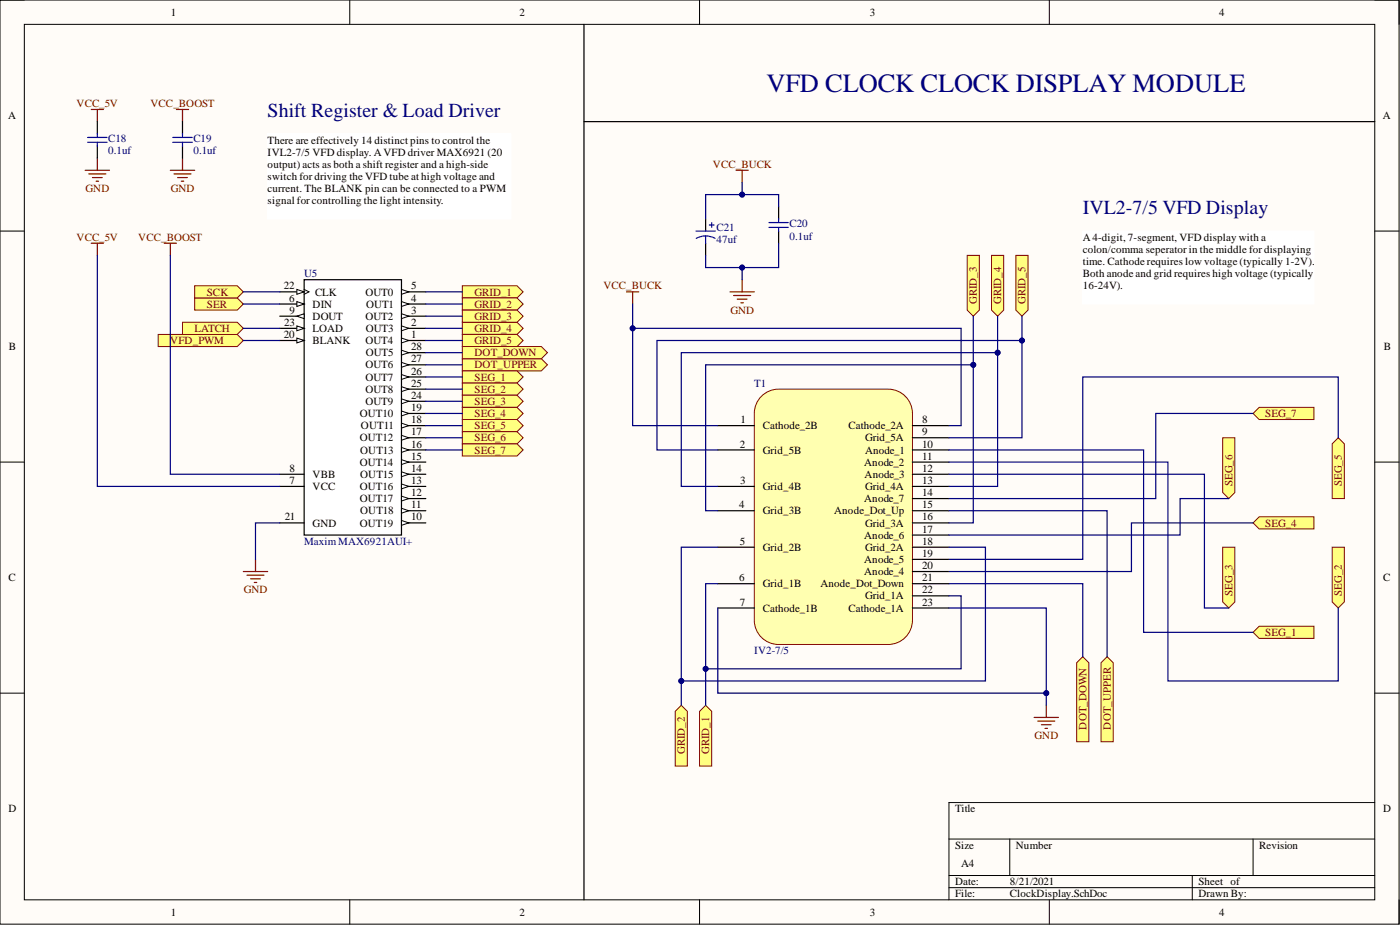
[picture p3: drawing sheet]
<svg xmlns="http://www.w3.org/2000/svg" width="292mm" height="193mm" viewBox="0 0 292 193" stroke-linecap="round" stroke-linejoin="round" font-family="sans-serif">
<path d="M0 0h291.9v192.8h-291.9z" fill-rule="evenodd" fill="#fffcf8"/>
<path d="M0 0h291.9v192.8h-291.9z" fill="none" stroke="#000" stroke-width=".21"/>
<path d="M5.1 5.1h281.7v182.6h-281.7z" fill-rule="evenodd" fill="#fffcf8"/>
<g fill="none" stroke="#000" stroke-width=".21">
<path d="M0 0h5.1M5.1 5.1h281.7v182.6h-281.7zM73 0v5.1M146 0v5.1M218.9 0v5.1M286.8 0h5.1v5.1M0 48.2h5.1M286.8 48.2h5.1M0 96.4h5.1M286.8 96.4h5.1M0 144.6h5.1M286.8 144.6h5.1"/>
<path d="M198 175h88.8M210.7 175v7.6M261.4 175v7.6M286.8 167.4h-88.8v20.3M73 187.7v5.1M146 187.7v5.1M198 182.6h88.8M198 185.2h88.8M218.9 187.7v5.1M248.8 182.6v5.1M291.9 187.7v5.1"/>
</g>
<path d="M261.4 131.9l1.3-1.3h11.4v2.6h-11.4z" fill-rule="evenodd" fill="#ffff80"/>
<path d="M261.4 131.9l1.3-1.3h11.4v2.6h-11.4z" fill="none" stroke="#800000" stroke-width=".21"/>
<path d="M277.9 114.2h2.6v11.4l-1.3 1.2-1.3-1.2z" fill-rule="evenodd" fill="#ffff80"/>
<path d="M277.9 114.2h2.6v11.4l-1.3 1.2-1.3-1.2z" fill="none" stroke="#800000" stroke-width=".21"/>
<path d="M255.1 114.2h2.5v11.4l-1.2 1.2-1.3-1.2z" fill-rule="evenodd" fill="#ffff80"/>
<path d="M255.1 114.2h2.5v11.4l-1.2 1.2-1.3-1.2z" fill="none" stroke="#800000" stroke-width=".21"/>
<path d="M261.4 109.1l1.3-1.3h11.4v2.6h-11.4z" fill-rule="evenodd" fill="#ffff80"/>
<path d="M261.4 109.1l1.3-1.3h11.4v2.6h-11.4z" fill="none" stroke="#800000" stroke-width=".21"/>
<path d="M277.9 92.6l1.3-1.3 1.3 1.3v11.4h-2.6z" fill-rule="evenodd" fill="#ffff80"/>
<path d="M277.9 92.6l1.3-1.3 1.3 1.3v11.4h-2.6z" fill="none" stroke="#800000" stroke-width=".21"/>
<path d="M255.1 91.3h2.5v11.4l-1.2 1.3-1.3-1.3z" fill-rule="evenodd" fill="#ffff80"/>
<path d="M255.1 91.3h2.5v11.4l-1.2 1.3-1.3-1.3z" fill="none" stroke="#800000" stroke-width=".21"/>
<path d="M261.4 86.3l1.3-1.3h11.4v2.5h-11.4z" fill-rule="evenodd" fill="#ffff80"/>
<path d="M261.4 86.3l1.3-1.3h11.4v2.5h-11.4z" fill="none" stroke="#800000" stroke-width=".21"/>
<path d="M229.7 138.3l1.3-1.3 1.3 1.3v16.4h-2.6z" fill-rule="evenodd" fill="#ffff80"/>
<path d="M229.7 138.3l1.3-1.3 1.3 1.3v16.4h-2.6z" fill="none" stroke="#800000" stroke-width=".21"/>
<path d="M224.6 138.3l1.3-1.3 1.3 1.3v16.4h-2.6z" fill-rule="evenodd" fill="#ffff80"/>
<path d="M224.6 138.3l1.3-1.3 1.3 1.3v16.4h-2.6z" fill="none" stroke="#800000" stroke-width=".21"/>
<path d="M130.7 60.9h2.6M132 60.9v2.5M215.8 149.7h5M216.5 150.4h3.6M217.3 151.2h2M218 152h.6M218.3 147.1v2.6" fill="none" stroke="#800000" stroke-width=".25"/>
<path d="M146 148.4l1.2-1.3 1.3 1.3v11.4h-2.5z" fill-rule="evenodd" fill="#ffff80"/>
<path d="M146 148.4l1.2-1.3 1.3 1.3v11.4h-2.5z" fill="none" stroke="#800000" stroke-width=".21"/>
<path d="M140.9 148.4l1.2-1.3 1.3 1.3v11.4h-2.5z" fill-rule="evenodd" fill="#ffff80"/>
<path d="M140.9 148.4l1.2-1.3 1.3 1.3v11.4h-2.5z" fill="none" stroke="#800000" stroke-width=".21"/>
<path d="M206.9 53.3h2.5v11.4l-1.3 1.3-1.2-1.3z" fill-rule="evenodd" fill="#ffff80"/>
<path d="M206.9 53.3h2.5v11.4l-1.3 1.3-1.2-1.3z" fill="none" stroke="#800000" stroke-width=".21"/>
<path d="M201.8 53.3h2.5v11.4l-1.2 1.3-1.3-1.3z" fill-rule="evenodd" fill="#ffff80"/>
<path d="M201.8 53.3h2.5v11.4l-1.2 1.3-1.3-1.3z" fill="none" stroke="#800000" stroke-width=".21"/>
<path d="M212 53.3h2.5v11.4l-1.3 1.3-1.2-1.3z" fill-rule="evenodd" fill="#ffff80"/>
<path d="M212 53.3h2.5v11.4l-1.3 1.3-1.2-1.3z" fill="none" stroke="#800000" stroke-width=".21"/>
<g fill="none" stroke="#800000" stroke-width=".25">
<path d="M17.8 35.5h5M18.5 36.3h3.6M19 22.8h2.6M19.3 37h2M20.1 37.8h.5M20.3 22.8v2.6M20.3 33v2.5M35.5 35.5h5.1M36.3 36.3h3.6M36.8 22.8h2.5M37.1 37h2M37.8 37.8h.5"/>
<path d="M38.1 22.8v2.6M38.1 33v2.5M153.6 35.5h2.5M154.8 35.5v2.6M154.8 58.4v2.5M152.3 60.9h5.1M153.1 61.6h3.5M153.8 62.4h2.1M154.6 63.2h.5"/>
</g>
<path d="M55.8 27.9h50.8v17.8h-50.8z" fill-rule="evenodd" fill="#fff"/>
<path d="M55.8 27.9h50.8v17.8h-50.8z" fill="none" stroke="#fff" stroke-width=".21"/>
<path d="M225.9 48.2h48.2v15.2h-48.2z" fill-rule="evenodd" fill="#fff"/>
<path d="M225.9 48.2h48.2v15.2h-48.2z" fill="none" stroke="#fff" stroke-width=".21"/>
<path d="M121.8 5.1v182.6M121.8 25.4h165" fill="none" stroke="#000" stroke-width=".25"/>
<path d="M19 50.7h2.6M20.3 50.7v2.6M34.3 50.7h2.5M35.5 50.7v2.6M50.8 119.2h5M51.5 120h3.6M53.3 116.7v2.5M52.3 120.8h2M53.1 121.5h.5" fill="none" stroke="#800000" stroke-width=".25"/>
<path d="M96.5 59.6h11.4l1.2 1.3-1.2 1.3h-11.4z" fill-rule="evenodd" fill="#ffff80"/>
<path d="M96.5 59.6h11.4l1.2 1.3-1.2 1.3h-11.4z" fill="none" stroke="#800000" stroke-width=".21"/>
<path d="M96.5 62.2h11.4l1.2 1.2-1.2 1.3h-11.4z" fill-rule="evenodd" fill="#ffff80"/>
<path d="M96.5 62.2h11.4l1.2 1.2-1.2 1.3h-11.4z" fill="none" stroke="#800000" stroke-width=".21"/>
<path d="M96.5 67.2h11.4l1.2 1.3-1.2 1.3h-11.4z" fill-rule="evenodd" fill="#ffff80"/>
<path d="M96.5 67.2h11.4l1.2 1.3-1.2 1.3h-11.4z" fill="none" stroke="#800000" stroke-width=".21"/>
<path d="M96.5 64.7h11.4l1.2 1.3-1.2 1.2h-11.4z" fill-rule="evenodd" fill="#ffff80"/>
<path d="M96.5 64.7h11.4l1.2 1.3-1.2 1.2h-11.4z" fill="none" stroke="#800000" stroke-width=".21"/>
<path d="M96.5 69.8h11.4l1.2 1.2-1.2 1.3h-11.4z" fill-rule="evenodd" fill="#ffff80"/>
<path d="M96.5 69.8h11.4l1.2 1.2-1.2 1.3h-11.4z" fill="none" stroke="#800000" stroke-width=".21"/>
<path d="M96.5 74.8h16.5l1.2 1.3-1.2 1.3h-16.5z" fill-rule="evenodd" fill="#ffff80"/>
<path d="M96.5 74.8h16.5l1.2 1.3-1.2 1.3h-16.5z" fill="none" stroke="#800000" stroke-width=".21"/>
<path d="M96.5 72.3h16.5l1.2 1.3-1.2 1.2h-16.5z" fill-rule="evenodd" fill="#ffff80"/>
<path d="M96.5 72.3h16.5l1.2 1.3-1.2 1.2h-16.5z" fill="none" stroke="#800000" stroke-width=".21"/>
<path d="M96.5 77.4h11.4l1.2 1.2-1.2 1.3h-11.4z" fill-rule="evenodd" fill="#ffff80"/>
<path d="M96.5 77.4h11.4l1.2 1.2-1.2 1.3h-11.4z" fill="none" stroke="#800000" stroke-width=".21"/>
<path d="M96.5 79.9h11.4l1.2 1.3-1.2 1.2h-11.4z" fill-rule="evenodd" fill="#ffff80"/>
<path d="M96.5 79.9h11.4l1.2 1.3-1.2 1.2h-11.4z" fill="none" stroke="#800000" stroke-width=".21"/>
<path d="M96.5 82.4h11.4l1.2 1.3-1.2 1.3h-11.4z" fill-rule="evenodd" fill="#ffff80"/>
<path d="M96.5 82.4h11.4l1.2 1.3-1.2 1.3h-11.4z" fill="none" stroke="#800000" stroke-width=".21"/>
<path d="M96.5 85h11.4l1.2 1.3-1.2 1.2h-11.4z" fill-rule="evenodd" fill="#ffff80"/>
<path d="M96.5 85h11.4l1.2 1.3-1.2 1.2h-11.4z" fill="none" stroke="#800000" stroke-width=".21"/>
<path d="M96.5 87.5h11.4l1.2 1.3-1.2 1.3h-11.4z" fill-rule="evenodd" fill="#ffff80"/>
<path d="M96.5 87.5h11.4l1.2 1.3-1.2 1.3h-11.4z" fill="none" stroke="#800000" stroke-width=".21"/>
<path d="M96.5 90.1h11.4l1.2 1.2-1.2 1.3h-11.4z" fill-rule="evenodd" fill="#ffff80"/>
<path d="M96.5 90.1h11.4l1.2 1.2-1.2 1.3h-11.4z" fill="none" stroke="#800000" stroke-width=".21"/>
<path d="M96.5 92.6h11.4l1.2 1.3-1.2 1.2h-11.4z" fill-rule="evenodd" fill="#ffff80"/>
<path d="M96.5 92.6h11.4l1.2 1.3-1.2 1.2h-11.4z" fill="none" stroke="#800000" stroke-width=".21"/>
<path d="M40.6 62.2h8.9l1.3 1.2-1.3 1.3h-8.9z" fill-rule="evenodd" fill="#ffff80"/>
<path d="M40.6 62.2h8.9l1.3 1.2-1.3 1.3h-8.9z" fill="none" stroke="#800000" stroke-width=".21"/>
<path d="M40.6 59.6h8.9l1.3 1.3-1.3 1.3h-8.9z" fill-rule="evenodd" fill="#ffff80"/>
<path d="M40.6 59.6h8.9l1.3 1.3-1.3 1.3h-8.9z" fill="none" stroke="#800000" stroke-width=".21"/>
<path d="M33 69.8h16.5l1.3 1.2-1.3 1.3h-16.5z" fill-rule="evenodd" fill="#ffff80"/>
<path d="M33 69.8h16.5l1.3 1.2-1.3 1.3h-16.5z" fill="none" stroke="#800000" stroke-width=".21"/>
<path d="M20.3 25.4v2.5M20.3 30.4v2.6M38.1 25.4v2.5M38.1 30.4v2.6M147.2 45.7v2.5M147.2 50.7v2.6M162.5 43.1v2.6M162.5 48.2v2.5" fill="none" stroke="#000" stroke-width=".25"/>
<g fill="none" stroke="#00f" stroke-width=".25">
<path d="M18.3 28.7h4M18.3 29.7h4M20.3 27.9v.8M20.3 29.7v.7M36 28.7h4.1M36 29.7h4.1M38.1 27.9v.8M38.1 29.7v.7M145.2 48.2h4.1M147.2 49.2l.8 .1 1.2 .4M147.2 49.2l-.8 .1-1.1 .4M147.2 49.2v1.5"/>
<path d="M148 46.9h1M148.5 46.4v1M160.4 46.4h4.1M160.4 47.4h4.1M162.5 45.7v.7M162.5 47.4v.8"/>
</g>
<path d="M63.5 58.4h20.3v53.2h-20.3z" fill-rule="evenodd" fill="#fff"/>
<path d="M63.5 58.4h20.3v53.2h-20.3zM83.8 71h5" fill="none" stroke="#000" stroke-width=".25"/>
<path d="M83.8 70.5l1.5 .5-1.5 .5z" fill="#f8fcff"/>
<path d="M83.8 70.5l1.5 .5-1.5 .5z" fill="none" stroke="#000" stroke-width=".21"/>
<path d="M83.8 68.5h5" fill="none" stroke="#000" stroke-width=".25"/>
<path d="M83.8 68l1.5 .5-1.5 .5z" fill="#f8fcff"/>
<path d="M83.8 68l1.5 .5-1.5 .5z" fill="none" stroke="#000" stroke-width=".21"/>
<path d="M83.8 66h5" fill="none" stroke="#000" stroke-width=".25"/>
<path d="M83.8 65.5l1.5 .5-1.5 .5z" fill="#f8fcff"/>
<path d="M83.8 65.5l1.5 .5-1.5 .5z" fill="none" stroke="#000" stroke-width=".21"/>
<path d="M83.8 63.4h5" fill="none" stroke="#000" stroke-width=".25"/>
<path d="M83.8 62.9l1.5 .5-1.5 .5z" fill="#f8fcff"/>
<path d="M83.8 62.9l1.5 .5-1.5 .5z" fill="none" stroke="#000" stroke-width=".21"/>
<path d="M83.8 60.9h5" fill="none" stroke="#000" stroke-width=".25"/>
<path d="M83.8 60.4l1.5 .5-1.5 .5z" fill="#f8fcff"/>
<path d="M83.8 60.4l1.5 .5-1.5 .5z" fill="none" stroke="#000" stroke-width=".21"/>
<path d="M58.4 63.4h5.1" fill="none" stroke="#000" stroke-width=".25"/>
<path d="M61.9 62.9l1.6 .5-1.6 .5z" fill="#f8fcff"/>
<path d="M61.9 62.9l1.6 .5-1.6 .5z" fill="none" stroke="#000" stroke-width=".21"/>
<path d="M58.4 66h5.1M58.4 98.9h5.1M58.4 101.5h5.1" fill="none" stroke="#000" stroke-width=".25"/>
<path d="M61.9 66l1.6-.5v1z" fill="#f8fcff"/>
<path d="M61.9 66l1.6-.5v1z" fill="none" stroke="#000" stroke-width=".21"/>
<path d="M83.8 109.1h5" fill="none" stroke="#000" stroke-width=".25"/>
<path d="M83.8 108.6l1.5 .5-1.5 .5z" fill="#f8fcff"/>
<path d="M83.8 108.6l1.5 .5-1.5 .5z" fill="none" stroke="#000" stroke-width=".21"/>
<path d="M83.8 106.5h5" fill="none" stroke="#000" stroke-width=".25"/>
<path d="M83.8 106l1.5 .5-1.5 .6z" fill="#f8fcff"/>
<path d="M83.8 106l1.5 .5-1.5 .6z" fill="none" stroke="#000" stroke-width=".21"/>
<path d="M83.8 104h5" fill="none" stroke="#000" stroke-width=".25"/>
<path d="M83.8 103.5l1.5 .5-1.5 .5z" fill="#f8fcff"/>
<path d="M83.8 103.5l1.5 .5-1.5 .5z" fill="none" stroke="#000" stroke-width=".21"/>
<path d="M83.8 101.5h5" fill="none" stroke="#000" stroke-width=".25"/>
<path d="M83.8 101l1.5 .5-1.5 .5z" fill="#f8fcff"/>
<path d="M83.8 101l1.5 .5-1.5 .5z" fill="none" stroke="#000" stroke-width=".21"/>
<path d="M83.8 98.9h5" fill="none" stroke="#000" stroke-width=".25"/>
<path d="M83.8 98.4l1.5 .5-1.5 .5z" fill="#f8fcff"/>
<path d="M83.8 98.4l1.5 .5-1.5 .5z" fill="none" stroke="#000" stroke-width=".21"/>
<path d="M83.8 96.4h5" fill="none" stroke="#000" stroke-width=".25"/>
<path d="M83.8 95.9l1.5 .5-1.5 .5z" fill="#f8fcff"/>
<path d="M83.8 95.9l1.5 .5-1.5 .5z" fill="none" stroke="#000" stroke-width=".21"/>
<path d="M83.8 93.9h5" fill="none" stroke="#000" stroke-width=".25"/>
<path d="M83.8 93.4l1.5 .5-1.5 .5z" fill="#f8fcff"/>
<path d="M83.8 93.4l1.5 .5-1.5 .5z" fill="none" stroke="#000" stroke-width=".21"/>
<path d="M83.8 91.3h5" fill="none" stroke="#000" stroke-width=".25"/>
<path d="M83.8 90.8l1.5 .5-1.5 .5z" fill="#f8fcff"/>
<path d="M83.8 90.8l1.5 .5-1.5 .5z" fill="none" stroke="#000" stroke-width=".21"/>
<path d="M83.8 88.8h5" fill="none" stroke="#000" stroke-width=".25"/>
<path d="M83.8 88.3l1.5 .5-1.5 .5z" fill="#f8fcff"/>
<path d="M83.8 88.3l1.5 .5-1.5 .5z" fill="none" stroke="#000" stroke-width=".21"/>
<path d="M83.8 86.3h5" fill="none" stroke="#000" stroke-width=".25"/>
<path d="M83.8 85.7l1.5 .6-1.5 .5z" fill="#f8fcff"/>
<path d="M83.8 85.7l1.5 .6-1.5 .5z" fill="none" stroke="#000" stroke-width=".21"/>
<path d="M83.8 83.7h5" fill="none" stroke="#000" stroke-width=".25"/>
<path d="M83.8 83.2l1.5 .5-1.5 .5z" fill="#f8fcff"/>
<path d="M83.8 83.2l1.5 .5-1.5 .5z" fill="none" stroke="#000" stroke-width=".21"/>
<path d="M83.8 81.2h5" fill="none" stroke="#000" stroke-width=".25"/>
<path d="M83.8 80.7l1.5 .5-1.5 .5z" fill="#f8fcff"/>
<path d="M83.8 80.7l1.5 .5-1.5 .5z" fill="none" stroke="#000" stroke-width=".21"/>
<path d="M83.8 78.6h5" fill="none" stroke="#000" stroke-width=".25"/>
<path d="M83.8 78.1l1.5 .5-1.5 .6z" fill="#f8fcff"/>
<path d="M83.8 78.1l1.5 .5-1.5 .6z" fill="none" stroke="#000" stroke-width=".21"/>
<path d="M83.8 76.1h5" fill="none" stroke="#000" stroke-width=".25"/>
<path d="M83.8 75.6l1.5 .5-1.5 .5z" fill="#f8fcff"/>
<path d="M83.8 75.6l1.5 .5-1.5 .5z" fill="none" stroke="#000" stroke-width=".21"/>
<path d="M83.8 73.6h5" fill="none" stroke="#000" stroke-width=".25"/>
<path d="M83.8 73.1l1.5 .5-1.5 .5z" fill="#f8fcff"/>
<path d="M83.8 73.1l1.5 .5-1.5 .5z" fill="none" stroke="#000" stroke-width=".21"/>
<path d="M58.4 71h5.1" fill="none" stroke="#000" stroke-width=".25"/>
<path d="M61.9 70.5l1.6 .5-1.6 .5z" fill="#f8fcff"/>
<path d="M61.9 70.5l1.6 .5-1.6 .5z" fill="none" stroke="#000" stroke-width=".21"/>
<path d="M58.4 60.9h5.1M58.4 109.1h5.1" fill="none" stroke="#000" stroke-width=".25"/>
<path d="M61.9 60.4l1.6 .5-1.6 .5z" fill="#f8fcff"/>
<path d="M61.9 60.4l1.6 .5-1.6 .5zM63.5 60.4l1 .5-1 .5" fill="none" stroke="#000" stroke-width=".21"/>
<path d="M58.4 68.5h5.1" fill="none" stroke="#000" stroke-width=".25"/>
<path d="M61.9 68l1.6 .5-1.6 .5z" fill="#f8fcff"/>
<path d="M61.9 68l1.6 .5-1.6 .5z" fill="none" stroke="#000" stroke-width=".21"/>
<path d="M38.1 67.2h11.4l1.3 1.3-1.3 1.3h-11.4z" fill-rule="evenodd" fill="#ffff80"/>
<path d="M38.1 67.2h11.4l1.3 1.3-1.3 1.3h-11.4z" fill="none" stroke="#800000" stroke-width=".21"/>
<path d="M158.6 83a5.1 5.1 0 0 1 3.9-1.8h22.8a5.1 5.1 0 0 1 5.1 5.1v43.1a5.1 5.1 0 0 1-5.1 5.1h-22.8a5.1 5.1 0 0 1-5.1-5.1v-43.1a5.1 5.1 0 0 1 1.2-3.3z" fill="#ffffb0"/>
<path d="M158.6 83a5.1 5.1 0 0 1 3.9-1.8h22.8a5.1 5.1 0 0 1 5.1 5.1v43.1a5.1 5.1 0 0 1-5.1 5.1h-22.8a5.1 5.1 0 0 1-5.1-5.1v-43.1a5.1 5.1 0 0 1 1.2-3.3z" fill="none" stroke="#800000" stroke-width=".21"/>
<g fill="none" stroke="#000" stroke-width=".25">
<path d="M149.8 88.8h7.6M149.8 93.9h7.6M190.4 88.8h7.6M190.4 93.9h7.6M190.4 91.3h7.6M190.4 98.9h7.6M190.4 96.4h7.6M149.8 101.5h7.6M149.8 106.5h7.6M149.8 114.2h7.6M190.4 101.5h7.6M190.4 106.5h7.6"/>
<path d="M190.4 114.2h7.6M190.4 119.2h7.6M190.4 116.7h7.6M190.4 111.6h7.6M190.4 109.1h7.6M190.4 104h7.6M149.8 121.8h7.6M149.8 126.8h7.6M190.4 121.8h7.6M190.4 126.8h7.6M190.4 124.3h7.6"/>
</g>
<path d="M198 106.5h33v30.5M261.4 109.1h-25.3v10.1h-38.1M198 121.8h27.9v15.2M198 124.3h2.5v15.2h-53.3" fill="none" stroke="#000080" stroke-width=".25"/>
<circle cx="147.2" cy="139.5" r=".51" fill="#000080"/>
<circle cx="147.2" cy="139.5" r=".51" fill="none" stroke="#000080" stroke-width=".21"/>
<path d="M198 114.2h7.6v27.9h-63.5" fill="none" stroke="#000080" stroke-width=".25"/>
<circle cx="142.1" cy="142.1" r=".51" fill="#000080"/>
<circle cx="142.1" cy="142.1" r=".51" fill="none" stroke="#000080" stroke-width=".21"/>
<path d="M198 91.3h15.2v-20.3h-76.1v22.9h12.7" fill="none" stroke="#000080" stroke-width=".25"/>
<circle cx="213.2" cy="71" r=".51" fill="#000080"/>
<circle cx="213.2" cy="71" r=".51" fill="none" stroke="#000080" stroke-width=".21"/>
<path d="M149.8 101.5h-7.7v-27.9h66v27.9h-10.1" fill="none" stroke="#000080" stroke-width=".25"/>
<circle cx="208.1" cy="73.6" r=".51" fill="#000080"/>
<circle cx="208.1" cy="73.6" r=".51" fill="none" stroke="#000080" stroke-width=".21"/>
<path d="M208.1 66v7.6" fill="none" stroke="#000080" stroke-width=".25"/>
<circle cx="208.1" cy="73.6" r=".51" fill="#000080"/>
<circle cx="208.1" cy="73.6" r=".51" fill="none" stroke="#000080" stroke-width=".21"/>
<path d="M213.2 66v5" fill="none" stroke="#000080" stroke-width=".25"/>
<circle cx="213.2" cy="71" r=".51" fill="#000080"/>
<circle cx="213.2" cy="71" r=".51" fill="none" stroke="#000080" stroke-width=".21"/>
<path d="M149.8 114.2h-7.7v32.9" fill="none" stroke="#000080" stroke-width=".25"/>
<circle cx="142.1" cy="142.1" r=".51" fill="#000080"/>
<circle cx="142.1" cy="142.1" r=".51" fill="none" stroke="#000080" stroke-width=".21"/>
<path d="M149.8 121.8h-2.6v25.3" fill="none" stroke="#000080" stroke-width=".25"/>
<circle cx="147.2" cy="139.5" r=".51" fill="#000080"/>
<circle cx="147.2" cy="139.5" r=".51" fill="none" stroke="#000080" stroke-width=".21"/>
<path d="M132 63.4v25.4h17.8" fill="none" stroke="#000080" stroke-width=".25"/>
<circle cx="132" cy="68.5" r=".51" fill="#000080"/>
<circle cx="132" cy="68.5" r=".51" fill="none" stroke="#000080" stroke-width=".21"/>
<path d="M154.8 55.8v2.6" fill="none" stroke="#000080" stroke-width=".25"/>
<circle cx="154.8" cy="55.8" r=".51" fill="#000080"/>
<circle cx="154.8" cy="55.8" r=".51" fill="none" stroke="#000080" stroke-width=".21"/>
<path d="M154.8 38.1v2.5" fill="none" stroke="#000080" stroke-width=".25"/>
<circle cx="154.8" cy="40.6" r=".51" fill="#000080"/>
<circle cx="154.8" cy="40.6" r=".51" fill="none" stroke="#000080" stroke-width=".21"/>
<path d="M162.5 50.7v5.1h-15.3v-2.5" fill="none" stroke="#000080" stroke-width=".25"/>
<circle cx="154.8" cy="55.8" r=".51" fill="#000080"/>
<circle cx="154.8" cy="55.8" r=".51" fill="none" stroke="#000080" stroke-width=".21"/>
<path d="M162.5 43.1v-2.5h-15.3v5.1" fill="none" stroke="#000080" stroke-width=".25"/>
<circle cx="154.8" cy="40.6" r=".51" fill="#000080"/>
<circle cx="154.8" cy="40.6" r=".51" fill="none" stroke="#000080" stroke-width=".21"/>
<g fill="none" stroke="#000080" stroke-width=".25">
<path d="M20.3 53.3v48.2h38.1M35.5 53.3v45.6h22.9M50.8 63.4h7.6M50.8 60.9h7.6M50.8 71h7.6M50.8 68.5h7.6M88.8 63.4h7.7M88.8 60.9h7.7M88.8 71h7.7M88.8 68.5h7.7M88.8 66h7.7M88.8 78.6h7.7"/>
<path d="M88.8 76.1h7.7M88.8 73.6h7.7M132 68.5h68.5v20.3h-2.5M88.8 93.9h7.7M88.8 91.3h7.7M88.8 88.8h7.7M88.8 86.3h7.7M88.8 83.7h7.7M88.8 81.2h7.7M58.4 109.1h-5.1v7.6"/>
</g>
<circle cx="132" cy="68.5" r=".51" fill="#000080"/>
<circle cx="132" cy="68.5" r=".51" fill="none" stroke="#000080" stroke-width=".21"/>
<path d="M149.8 126.8v17.8h68.5v-17.8h-20.3" fill="none" stroke="#000080" stroke-width=".25"/>
<circle cx="218.3" cy="144.6" r=".51" fill="#000080"/>
<circle cx="218.3" cy="144.6" r=".51" fill="none" stroke="#000080" stroke-width=".21"/>
<path d="M218.3 144.6v2.5" fill="none" stroke="#000080" stroke-width=".25"/>
<circle cx="218.3" cy="144.6" r=".51" fill="#000080"/>
<circle cx="218.3" cy="144.6" r=".51" fill="none" stroke="#000080" stroke-width=".21"/>
<path d="M203.1 66v43.1h-5.1" fill="none" stroke="#000080" stroke-width=".25"/>
<circle cx="203.1" cy="76.1" r=".51" fill="#000080"/>
<circle cx="203.1" cy="76.1" r=".51" fill="none" stroke="#000080" stroke-width=".21"/>
<path d="M203.1 76.1h-55.9v30.4h2.6" fill="none" stroke="#000080" stroke-width=".25"/>
<circle cx="203.1" cy="76.1" r=".51" fill="#000080"/>
<circle cx="203.1" cy="76.1" r=".51" fill="none" stroke="#000080" stroke-width=".21"/>
<path d="M198 93.9h40.6v38h22.8M198 98.9h53.3v27.9h5.1M198 96.4h45.7v45.7h35.5v-15.3M261.4 86.3h-20.3v17.7h-43.1M279.2 91.3v-12.7h-53.3v38.1h-27.9M256.4 104h-10.2v7.6h-48.2" fill="none" stroke="#000080" stroke-width=".25"/>
<text font-size="5.5" fill="#000080" x="159.9" y="19.1">VFD CLOCK CLOCK DISPLAY MODULE</text>
<g font-size="4.1" fill="#000080">
<text x="55.8" y="24.4">Shift Register &amp; Load Driver</text>
<text x="225.9" y="44.7">IVL2-7/5 VFD Display</text>
</g>
<g font-size="2.3">
<text x="35.6" y="3.3">1</text>
<text x="108.4" y="3.3">2</text>
<text x="181.5" y="3.3">3</text>
<text x="254.3" y="3.3">4</text>
<text x="1.7" y="24.9">A</text>
<text x="55.8" y="29.9">There are effectively 14 distinct pins to control the</text>
<text x="288.5" y="24.9">A</text>
<text x="55.8" y="32.5">IVL2-7/5 VFD display. AVFD driver MAX6921 (20</text>
<text x="55.8" y="35">output) acts as both a shift register and a high-side</text>
<text x="55.8" y="37.6">switch for driving the VFD tube at high voltage and</text>
<text x="55.8" y="40.1">current. The BLANK pin can be connected to a PWM</text>
<text x="55.8" y="42.6">signal for controlling the light intensity.</text>
<text x="225.9" y="50.2">A4-digit, 7-segment, VFD display with a</text>
<text x="225.9" y="52.8">colon/comma seperator in the middle for displaying</text>
<text x="225.9" y="55.3">t</text>
<text x="225.9" y="57.8">Both anode and grid requires high voltage (typically</text>
<text x="226.6" y="55.3">ime. Cathode requires low voltage (typically 1-2V).</text>
<text x="59.2" y="60.4">22</text>
<text x="60.3" y="62.9">6</text>
<text x="60.4" y="65.5">9</text>
<text x="65.2" y="64.2">DIN</text>
<text x="65.7" y="61.6">CLK</text>
<text x="76.2" y="61.6">OUT0</text>
<text x="76.4" y="64.2">OUT1</text>
<text x="85.8" y="65.5">3</text>
<text x="85.8" y="62.9">4</text>
<text x="85.8" y="60.4">5</text>
<text x="225.9" y="60.4">16-24V).</text>
<text x="59.2" y="70.5">20</text>
<text x="59.3" y="68">23</text>
<text x="65.2" y="66.7">DOUT</text>
<text x="65.2" y="71.8">BLANK</text>
<text x="65.2" y="69.3">LOAD</text>
<text x="76.2" y="71.8">OUT4</text>
<text x="76.2" y="66.7">OUT2</text>
<text x="76.3" y="69.3">OUT3</text>
<text x="85.8" y="70.5">1</text>
<text x="85.8" y="68">2</text>
<text x="1.9" y="73.1">B</text>
<text x="76.2" y="76.9">OUT6</text>
<text x="76.3" y="74.3">OUT5</text>
<text x="85.8" y="75.6">27</text>
<text x="85.8" y="73.1">28</text>
<text x="288.7" y="73.1">B</text>
<text x="76.2" y="81.9">OUT8</text>
<text x="76.2" y="79.4">OUT7</text>
<text x="85.8" y="83.2">24</text>
<text x="85.8" y="80.7">25</text>
<text x="85.8" y="78.1">26</text>
<text x="75.1" y="87">OUT10</text>
<text x="75.3" y="89.6">OUT11</text>
<text x="76.2" y="84.5">OUT9</text>
<text x="85.8" y="88.3">18</text>
<text x="85.8" y="85.7">19</text>
<text x="154.5" y="88.3">1</text>
<text x="159.2" y="89.6">Cathode_2B</text>
<text x="177" y="89.6">Cathode_2A</text>
<text x="192.4" y="88.3">8</text>
<text x="75.1" y="92.1">OUT12</text>
<text x="75.1" y="94.6">OUT13</text>
<text x="85.8" y="95.9">15</text>
<text x="85.8" y="93.4">16</text>
<text x="85.8" y="90.8">17</text>
<text x="154.3" y="93.4">2</text>
<text x="159.2" y="94.6">Grid_5B</text>
<text x="180.5" y="92.1">Grid_5A</text>
<text x="180.5" y="94.6">Anode_1</text>
<text x="192.4" y="90.8">9</text>
<text x="192.4" y="95.9">11</text>
<text x="192.4" y="93.4">10</text>
<text x="60.4" y="101">7</text>
<text x="60.4" y="98.4">8</text>
<text x="65.2" y="99.7">VBB</text>
<text x="75.1" y="97.2">OUT14</text>
<text x="75.1" y="99.7">OUT15</text>
<text x="85.8" y="101">13</text>
<text x="85.8" y="98.4">14</text>
<text x="154.4" y="101">3</text>
<text x="180.3" y="97.2">Anode_2</text>
<text x="180.4" y="99.7">Anode_3</text>
<text x="192.4" y="101">13</text>
<text x="192.4" y="98.4">12</text>
<text x="65.2" y="102.2">VCC</text>
<text x="75.1" y="104.8">OUT17</text>
<text x="75.1" y="102.2">OUT16</text>
<text x="75.1" y="107.3">OUT18</text>
<text x="85.8" y="106">11</text>
<text x="85.8" y="103.5">12</text>
<text x="154.2" y="106">4</text>
<text x="159.2" y="102.2">Grid_4B</text>
<text x="159.2" y="107.3">Grid_3B</text>
<text x="174" y="107.3">Anode_Dot_Up</text>
<text x="180.3" y="104.8">Anode_7</text>
<text x="180.5" y="102.2">Grid_4A</text>
<text x="192.4" y="106">15</text>
<text x="192.4" y="103.5">14</text>
<text x="59.4" y="108.6">21</text>
<text x="65.2" y="109.8">GND</text>
<text x="75.1" y="109.8">OUT19</text>
<text x="85.8" y="108.6">10</text>
<text x="154.3" y="113.6">5</text>
<text x="180.3" y="112.4">Anode_6</text>
<text x="180.5" y="109.8">Grid_3A</text>
<text x="192.4" y="113.6">18</text>
<text x="192.4" y="111.1">17</text>
<text x="192.4" y="108.6">16</text>
<text x="159.2" y="114.9">Grid_2B</text>
<text x="180.3" y="120">Anode_4</text>
<text x="180.3" y="117.5">Anode_5</text>
<text x="180.5" y="114.9">Grid_2A</text>
<text x="192.4" y="118.7">20</text>
<text x="192.4" y="116.2">19</text>
<text x="1.8" y="121.3">C</text>
<text x="154.2" y="121.3">6</text>
<text x="159.2" y="122.5">Grid_1B</text>
<text x="171.2" y="122.5">Anode_Dot_Down</text>
<text x="180.5" y="125.1">Grid_1A</text>
<text x="192.4" y="123.8">22</text>
<text x="192.4" y="121.3">21</text>
<text x="288.6" y="121.3">C</text>
<text x="154.3" y="126.3">7</text>
<text x="159.2" y="127.6">Cathode_1B</text>
<text x="177" y="127.6">Cathode_1A</text>
<text x="192.4" y="126.3">23</text>
<text x="1.8" y="169.5">D</text>
<text x="199.3" y="169.5">Title</text>
<text x="288.6" y="169.5">D</text>
<text x="199.3" y="177.1">Size</text>
<text x="212" y="177.1">Number</text>
<text x="262.7" y="177.1">Revision</text>
<text x="199.3" y="184.7">Date:</text>
<text x="200.5" y="180.9">A4</text>
<text x="210.7" y="184.7">8/21/2021</text>
<text x="250" y="184.7">Sheet of</text>
<text x="35.6" y="191">1</text>
<text x="108.4" y="191">2</text>
<text x="181.5" y="191">3</text>
<text x="199.3" y="187.2">File:</text>
<text x="210.7" y="187.2">ClockDisplay.SchDoc</text>
<text x="250" y="187.2">Drawn By:</text>
<text x="254.3" y="191">4</text>
</g>
<g font-size="2.3" fill="#800000">
<text x="16" y="22.3">VCC_5V</text>
<text x="31.4" y="22.3">VCC_BOOST</text>
<text x="148.7" y="35">VCC_BUCK</text>
<text x="17.9" y="40.1">GND</text>
<text x="35.6" y="40.1">GND</text>
<text x="16" y="50.2">VCC_5V</text>
<text x="28.9" y="50.2">VCC_BOOST</text>
<text x="43.2" y="64.2">SER</text>
<text x="43.2" y="61.6">SCK</text>
<text x="99" y="61.6">GRID_1</text>
<text x="99" y="64.2">GRID_2</text>
<text x="125.9" y="60.4">VCC_BUCK</text>
<text x="152.4" y="65.5">GND</text>
<text x="203.8" y="63.4" transform="rotate(-90 203.8 63.4)">GRID_3</text>
<text x="208.9" y="63.4" transform="rotate(-90 208.9 63.4)">GRID_4</text>
<text x="214" y="63.4" transform="rotate(-90 214 63.4)">GRID_5</text>
<text x="35.5" y="71.8">VFD_PWM</text>
<text x="40.6" y="69.3">LATCH</text>
<text x="99" y="69.3">GRID_4</text>
<text x="99" y="66.7">GRID_3</text>
<text x="99" y="71.8">GRID_5</text>
<text x="99" y="76.9">DOT_UPPER</text>
<text x="99" y="74.3">DOT_DOWN</text>
<text x="99" y="79.4">SEG_1</text>
<text x="99" y="81.9">SEG_2</text>
<text x="99" y="84.5">SEG_3</text>
<text x="99" y="87">SEG_4</text>
<text x="99" y="89.6">SEG_5</text>
<text x="264" y="87">SEG_7</text>
<text x="99" y="92.1">SEG_6</text>
<text x="99" y="94.6">SEG_7</text>
<text x="257.1" y="101.5" transform="rotate(-90 257.1 101.5)">SEG_6</text>
<text x="280" y="101.5" transform="rotate(-90 280 101.5)">SEG_5</text>
<text x="264" y="109.8">SEG_4</text>
<text x="50.9" y="123.8">GND</text>
<text x="257.1" y="124.3" transform="rotate(-90 257.1 124.3)">SEG_3</text>
<text x="280" y="124.3" transform="rotate(-90 280 124.3)">SEG_2</text>
<text x="264" y="132.7">SEG_1</text>
<text x="215.8" y="154.2">GND</text>
<text x="226.7" y="152.2" transform="rotate(-90 226.7 152.2)">DOT_DOWN</text>
<text x="231.8" y="152.2" transform="rotate(-90 231.8 152.2)">DOT_UPPER</text>
<text x="142.9" y="157.3" transform="rotate(-90 142.9 157.3)">GRID_2</text>
<text x="148" y="157.3" transform="rotate(-90 148 157.3)">GRID_1</text>
</g>
<g font-size="2.3" fill="#000080">
<text x="22.6" y="29.7">C18</text>
<text x="40.4" y="29.7">C19</text>
<text x="22.6" y="32.2">0.1uf</text>
<text x="40.4" y="32.2">0.1uf</text>
<text x="164.7" y="47.4">C20</text>
<text x="149.5" y="48.2">C21</text>
<text x="149.5" y="50.7">47uf</text>
<text x="164.7" y="50">0.1uf</text>
<text x="63.5" y="57.8">U5</text>
<text x="157.4" y="80.7">T1</text>
<text x="63.5" y="113.6">Maxim MAX6921AUI+</text>
<text x="157.4" y="136.5">IV2-7/5</text>
</g>
</svg>
